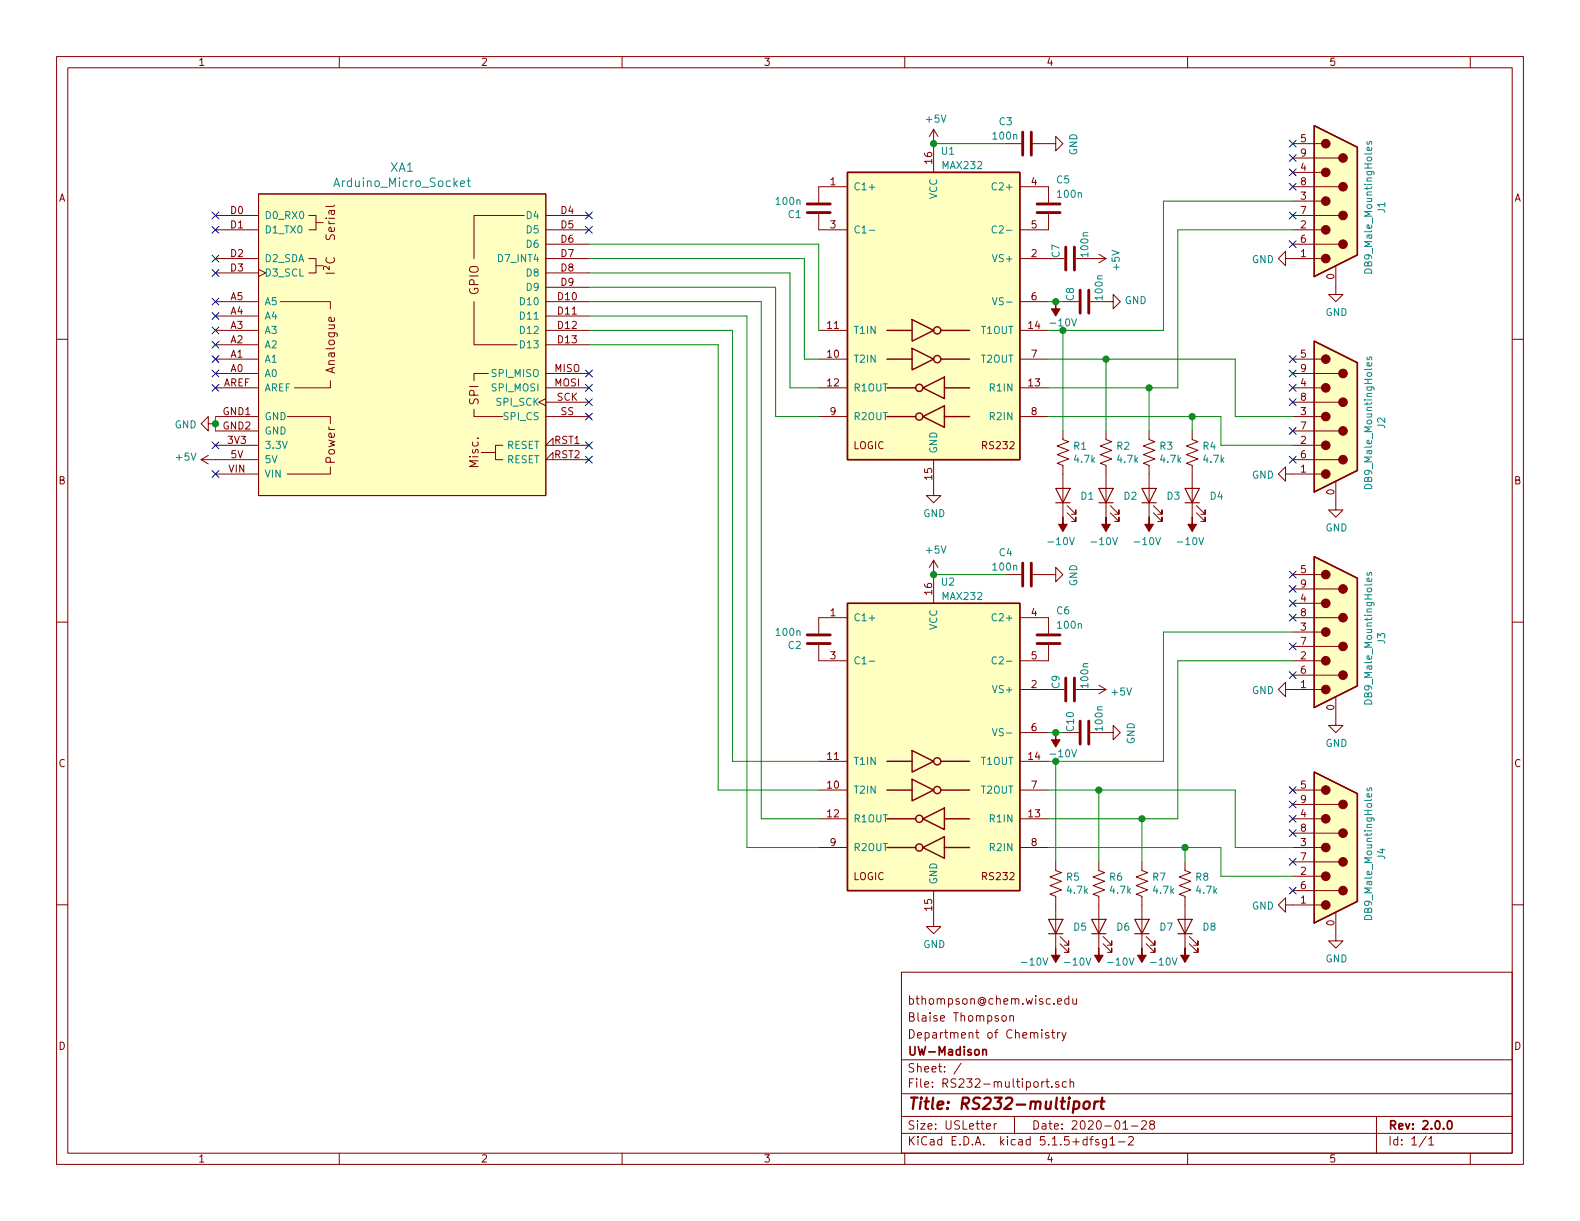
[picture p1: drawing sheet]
<svg xmlns="http://www.w3.org/2000/svg" width="279mm" height="216mm" viewBox="0 0 279 216" stroke-linecap="round" stroke-linejoin="round" font-family="sans-serif">
<g fill="none" stroke="#840000" stroke-width=".18">
<path d="M10 10h259.4v195.9h-259.4zM12 12h255.4v191.9h-255.4zM60 10v2M110 10v2M160 10v2M210 10v2M260 10v2M38.1 38.1h7.6M45.7 34.3h50.8v53.3h-50.8zM54.6 38.1h1.3v2.5h-1.3M55.9 39.4h1.2M92.7 38.1h-8.9v7.6"/>
<path d="M96.5 38.1h7.6M144.8 37.8v2.8h5.1M149.9 33h-5.1v2.8M165.1 22.9v7.6M165.1 22.9l-.8 1.2M165.1 22.9l.8 1.2M177.8 25.4h2.8M180.3 33h5.1v2.8M182.6 25.4h4.1v1.3l1.3-1.3-1.3-1.3v1.3M185.4 37.8v2.8h-5.1M228.6 38.1h8.1M228.6 35.6h5.1"/>
<path d="M228.6 33h8.1M228.6 30.5h5.1M228.6 27.9h8.1M228.6 25.4h5.1M10 60h2M38.1 40.6h7.6M38.1 45.7h7.6M38.1 58.4h7.6M38.1 48.3h7.6M38.1 55.9h7.6M38.1 53.3h7.6M45.7 47.6l1.3 .7-1.3 .6"/>
<path d="M49.5 53.3h8.9v1.3M54.6 45.7h1.3v2.6h-1.3M55.9 47h1.2M59.1 56.2l.1 .4-.3 .2-.7-.1v-.5l.3-.1 .1 .7M83.8 53.3v7.7h7.6M96.5 40.6h7.6M96.5 45.7h7.6M96.5 58.4h7.6M96.5 48.3h7.6M96.5 55.9h7.6M96.5 53.3h7.6M96.5 43.2h7.6"/>
<path d="M96.5 50.8h7.6M144.8 58.4h5.1M180.3 45.7h7.9M180.3 58.4h5.1M180.3 53.3h5.1M188 53.3h2.8M190.2 45.7h5.4M192.8 53.3h4v-1.2l1.3 1.2-1.3 1.3v-1.3M194.3 45l1.3 .7M195.6 45.7l-1.3 .8M227.3 45.7v-1.2l-1.2 1.2 1.2 1.3v-1.3h6.4M228.6 40.6h5.1"/>
<path d="M228.6 43.2h8.1M236.2 47v5.1h1.3l-1.3 1.2-1.3-1.2h1.3M267.4 60h2M36.8 74.9v-1.2l-1.2 1.2 1.2 1.3v-1.3h1.3M38.1 66h7.6M38.1 63.5h7.6M38.1 61h7.6M38.1 73.7h7.6M38.1 78.7h7.6M38.1 76.2h7.6M38.1 68.6h7.6M50.8 73.7h7.6v1.2"/>
<path d="M58.4 67.3v1.3h-6.3M83.8 72.4v1.3h5.1M86.4 66h-2.6v1.3M88.9 78.7h-1.3v2.6h1.3M96.5 70.5l-1.3 .6 1.3 .7M96.5 66h7.6M96.5 61h7.6M96.5 73.7h7.6M96.5 71.1h7.6M96.5 68.6h7.6M97.8 78.7v-1.2l-1.3 1.2h7.6M144.8 63.5h5.1"/>
<path d="M144.8 73.7h5.1M144.8 68.6h5.1M180.3 63.5h5.1M180.3 73.7h5.1M180.3 68.6h5.1M188 76.2v1.5l1 .4-2.1 .8 2.1 .7-2.1 .8 2.1 .8-2.1 .7 1.1 .4v9.1M195.6 76.2v1.5l1 .4-2 .8 2 .7-2 .8 2 .8-2 .7 1 .4v9.1M203.2 76.2v1.5l1 .4-2 .8 2 .7-2 .8 2 .8-2 .7 1 .4v9.1M210.8 76.2v1.5l1 .4-2 .8 2 .7-2 .8 2 .8-2 .7 1 .4v9.1M228.6 66h8.1M228.6 63.5h5.1M228.6 73.7h5.1"/>
<path d="M228.6 78.7h5.1M228.6 71.1h8.1M228.6 76.2h8.1M228.6 68.6h5.1M35.6 81.3h10.1M35.6 81.3l1.2 .7M36.8 80.5l-1.2 .8M38.1 83.8h7.6M58.4 82.6v1.2h-7.6M85.1 80h2.5M97.8 81.3v-1.3l-1.3 1.3h7.6M165.1 81.3v6.3h1.3l-1.3 1.3-1.3-1.3h1.3"/>
<path d="M165.1 99.1v7.6M165.1 99.1l-.8 1.2M165.1 99.1l.8 1.2M188.7 90.7l1.5 1.5v-.8v.8h-.7M188.7 89.4l1.5 1.5v-.7v.7h-.7M196.3 90.7l1.6 1.5v-.8v.8h-.8M196.3 89.4l1.6 1.5v-.7v.7h-.8M204 90.7l1.5 1.5v-.8v.8h-.8M204 89.4l1.5 1.5v-.7v.7h-.8M211.6 90.7l1.5 1.5v-.8v.8h-.8M211.6 89.4l1.5 1.5v-.7v.7h-.8M227.3 83.8v-1.2l-1.2 1.2 1.2 1.3v-1.3h6.4"/>
<path d="M228.6 81.3h8.1M236.2 85.1v5.1h1.3l-1.3 1.2-1.3-1.2h1.3M10 110h2M144.8 114v2.8h5.1M149.9 109.2h-5.1v2.8M177.8 101.6h2.8M180.3 109.2h5.1v2.8M182.6 101.6h4.1v1.3l1.3-1.3-1.3-1.3v1.3M185.4 114v2.8h-5.1M228.6 101.6h5.1M228.6 109.2h8.1M228.6 116.8h5.1"/>
<path d="M228.6 119.4h8.1M228.6 114.3h8.1M228.6 111.8h5.1M228.6 106.7h5.1M228.6 104.1h8.1M267.4 110h2M144.8 139.7h5.1M144.8 134.6h5.1M180.3 121.9h7.9M180.3 129.5h5.1M180.3 139.7h5.1M180.3 134.6h5.1"/>
<path d="M188 129.5h2.8M190.2 121.9h5.4M192.8 129.5h4v1.3l1.3-1.3-1.3-1.2v1.2M194.3 121.2l1.3 .7M195.6 121.9l-1.3 .8M227.3 121.9v-1.2l-1.2 1.2 1.2 1.3v-1.3h6.4M228.6 139.7h5.1M236.2 123.2v5.1h1.3l-1.3 1.2-1.3-1.2h1.3M10 160h2M144.8 144.8h5.1M144.8 149.9h5.1M165.1 157.5v6.3h1.3l-1.3 1.3-1.3-1.3h1.3"/>
<path d="M180.3 144.8h5.1M180.3 149.9h5.1M186.7 152.4v1.5l1 .4-2 .8 2 .7-2 .8 2 .8-2 .7 1 .4v9.1M194.3 152.4v1.5l1 .4-2 .8 2 .7-2 .8 2 .8-2 .7 1 .4v9.1M201.9 152.4v1.5l1 .4-2 .8 2 .7-2 .8 2 .8-2 .7 1 .4v9.1M209.5 152.4v1.5l1.1 .4-2.1 .8 2.1 .7-2.1 .8 2.1 .8-2.1 .7 1 .4v9.1M228.6 144.8h5.1M228.6 149.9h5.1M228.6 157.5h8.1M228.6 154.9h5.1M228.6 152.4h8.1M228.6 147.3h8.1"/>
<path d="M228.6 142.2h8.1M267.4 160h2M159.4 171.9h108v32h-108zM177.2 179.7l.2-.1 .5 .1v.7l-.2 .2-.5-.2zM178.6 179.7l.2-.1 .4 .1v.9M178.6 179.6v1M187 177.1l.7-.2v-.2l-.5-.1-.2 .2 .1 .7h.6M187.5 166.9l1.5 1.5v-.8v.8h-.8M187.5 165.6l1.5 1.5v-.7v.7h-.8M189 176.7l-.4-.1-.3 .3 .1 .5 .2 .2 .4-.1M189 176.1v1.5M189.7 176.6v.8a.39 .39 0 0 0 .7 0"/>
<path d="M190.4 176.6v1M195.1 166.9l1.5 1.5v-.8v.8h-.8M195.1 165.6l1.5 1.5v-.7v.7h-.8M202.7 166.9l1.5 1.5v-.8v.8h-.7M202.7 165.6l1.5 1.5v-.7v.7h-.7M210.3 166.9l1.5 1.5v-.8v.8h-.7M210.3 165.6l1.5 1.5v-.7v.7h-.7M227.3 160v-1.2l-1.2 1.2 1.2 1.3v-1.3h6.4M236.2 161.3v5.1h1.3l-1.3 1.2-1.3-1.2h1.3M159.4 197.4h108M159.4 193.4h108M159.4 187.4h108"/>
<path d="M170 188l-1.3 1.9M174.4 199.2l.8-.2-.1-.2-.4-.1-.3 .2 .1 .7h.6M175.8 198.7v1M176.2 198.7l-.3 .1-.1 .2M179.4 197.4v3M184.7 191.3l-.5 .2M184.9 191.3h.6M185.2 190.8v1.2l.3 .3M185.4 182.7a.37 .37 0 0 0-.5 .1v.2l.5 .1 .1 .2-.2 .3-.4-.1M186 182.6h.5M186 192.1v.2M186.2 182.1v1.3l.3 .2"/>
<path d="M187 182.6v1M187.2 191.3h-.3l-.2 .2v.2l.5 .1v.4h-.5M187.5 182.6l-.4 .1-.1 .2M187.8 182.6l.4 1M188.5 182.6l-.5 1.3-.2 .2M188.6 191.3h-.4l-.3 .2v.6l.3 .2 .4-.1M189.2 191.4l.2-.1h.4l.1 1M189.2 190.8v1.5M198.6 199.7h.8M200.1 199.1h1.1M201.9 198.3l.2-.1h.3l.3 .1v.3v.2l-.9 .9h.9M203.6 198.8l-.3-.3 .1-.2 .2-.1h.4l.2 .3-.1 .2-.6 .2a.48 .48 0 0 0-.1 .6l.2 .2 .5-.2a.48 .48 0 0 0-.1-.6l-.1-.1"/>
<path d="M243.4 197.4v6.5M60 203.9v2M110 203.9v2M159.4 200.4h108M160 203.9v2M192.7 201.5h.6M193.3 201l-.4 .2v1.3M194.3 201.5h-.4l-.2 .2 .1 .2 .5 .1v.4h-.6M195.7 201.5v1.2l-.3 .3-.4-.1M195.7 201.5h-.5l-.3 .3 .1 .5 .2 .2 .5-.1M196.3 201.4l.4-.4v1.5M196.3 202.5h.9"/>
<path d="M197.8 201.9h1.1M199.6 201.1l.2-.1h.4l.2 .4-.9 1.1h.9M210 203.9v2M252.2 200.9l-1.2 1.9M252.7 201.4l.4-.4v1.5M252.7 202.5h.8M260 203.9v2"/>
</g>
<path d="M173.8 185.7l.2-.1h.4v1M173.8 185.6v1M256.1 198.3l.3-.1a.94 .94 0 0 1 0 1.5l-.4-.3-.1-.6z" fill="none" stroke="#840000" stroke-width=".3"/>
<path d="M190 194.8h.7l.2 .3-.1 .6a.66 .66 0 0 1-1 .3M191.8 194.9a.54 .54 0 0 1 .5-.1 .54 .54 0 0 1 .4 .3l-.1 .6a.56 .56 0 0 1-.5 .4 .56 .56 0 0 1-.5-.4zM193.6 194.8l-.2 1.3M194.2 194.8a.55 .55 0 0 0-.7 .3M194.6 194.8h.7M194.9 194.1l-.2 1.7 .1 .2 .3 .1" fill="none" stroke="#840000" stroke-width=".41"/>
<g fill="none" stroke="#840000" stroke-width=".2">
<path d="M186.7 86.4h2.5l-1.2 2.5zM186.7 88.9h2.5M194.3 86.4h2.5l-1.2 2.5zM194.3 88.9h2.5M201.9 86.4h2.6l-1.3 2.5zM201.9 88.9h2.6M209.5 86.4h2.6l-1.3 2.5zM209.5 88.9h2.6M185.4 162.6h2.6l-1.3 2.5zM185.4 165.1h2.6M193 162.6h2.6l-1.3 2.5zM193 165.1h2.6"/>
<path d="M200.7 162.6h2.5l-1.3 2.5zM200.7 165.1h2.5M208.3 162.6h2.5l-1.3 2.5zM208.3 165.1h2.5"/>
</g>
<g fill="none" stroke="#840000" stroke-width=".51">
<path d="M142.7 37.6h4.1M142.7 36.1h4.1M180.8 23.4v4M182.4 23.4v4M183.4 37.6h4.1M183.4 36.1h4.1M188.5 43.7v4.1M190 43.7v4.1M191 51.3v4.1M192.5 51.3v4.1M180.8 99.6v4M182.4 99.6v4"/>
<path d="M142.7 112.3h4.1M142.7 113.8h4.1M183.4 112.3h4.1M183.4 113.8h4.1M188.5 119.9v4.1M190 119.9v4.1M191 127.5v4.1M192.5 127.5v4.1"/>
</g>
<g fill="#840000" stroke="#840000" stroke-width=".18">
<path d="M186.7 167.6v1.3h.8l-.8 1.3-.8-1.3h.8z"/>
<path d="M194.3 167.6v1.3h.8l-.8 1.3-.8-1.3h.8z"/>
<path d="M201.9 167.6v1.3h.8l-.8 1.3-.7-1.3h.7z"/>
<path d="M186.7 53.3v1.3h.8l-.8 1.3-.8-1.3h.8z"/>
<path d="M186.7 129.5v1.3h.8l-.8 1.3-.8-1.3h.8z"/>
<path d="M188 91.4v1.3h.7l-.7 1.3-.8-1.3h.8z"/>
<path d="M195.6 91.4v1.3h.7l-.7 1.3-.8-1.3h.8z"/>
<path d="M203.2 91.4v1.3h.8l-.8 1.3-.8-1.3h.8z"/>
<path d="M210.8 91.4v1.3h.8l-.8 1.3-.7-1.3h.7z"/>
<path d="M209.5 167.6v1.3h.8l-.8 1.3-.7-1.3h.7z"/>
<circle cx="234.4" cy="45.7" r=".76"/>
<circle cx="234.4" cy="40.6" r=".76"/>
<circle cx="234.4" cy="35.6" r=".76"/>
<circle cx="234.4" cy="30.5" r=".76"/>
<circle cx="234.4" cy="25.4" r=".76"/>
<circle cx="237.5" cy="43.2" r=".76"/>
<circle cx="237.5" cy="38.1" r=".76"/>
<circle cx="237.5" cy="33" r=".76"/>
<circle cx="237.5" cy="27.9" r=".76"/>
<circle cx="234.4" cy="160" r=".76"/>
<circle cx="234.4" cy="154.9" r=".76"/>
<circle cx="234.4" cy="149.9" r=".76"/>
<circle cx="234.4" cy="144.8" r=".76"/>
<circle cx="234.4" cy="139.7" r=".76"/>
<circle cx="237.5" cy="157.5" r=".76"/>
<circle cx="237.5" cy="152.4" r=".76"/>
<circle cx="237.5" cy="147.3" r=".76"/>
<circle cx="237.5" cy="142.2" r=".76"/>
<circle cx="234.4" cy="121.9" r=".76"/>
<circle cx="234.4" cy="116.8" r=".76"/>
<circle cx="234.4" cy="111.8" r=".76"/>
<circle cx="234.4" cy="106.7" r=".76"/>
<circle cx="234.4" cy="101.6" r=".76"/>
<circle cx="237.5" cy="119.4" r=".76"/>
<circle cx="237.5" cy="114.3" r=".76"/>
<circle cx="237.5" cy="109.2" r=".76"/>
<circle cx="237.5" cy="104.1" r=".76"/>
<circle cx="234.4" cy="83.8" r=".76"/>
<circle cx="234.4" cy="78.7" r=".76"/>
<circle cx="234.4" cy="73.7" r=".76"/>
<circle cx="234.4" cy="68.6" r=".76"/>
<circle cx="234.4" cy="63.5" r=".76"/>
<circle cx="237.5" cy="81.3" r=".76"/>
<circle cx="237.5" cy="76.2" r=".76"/>
<circle cx="237.5" cy="71.1" r=".76"/>
<circle cx="237.5" cy="66" r=".76"/>
</g>
<g fill="#ffffc2" stroke="#ffffc2" stroke-width=".18">
<path d="M45.7 34.3h50.8v53.3h-50.8z"/>
<path d="M232.4 22.2l7.6 3.8v19.1l-7.6 3.8z"/>
<path d="M149.9 106.7h30.4v50.8h-30.4z"/>
<path d="M149.9 30.5h30.4v50.8h-30.4z"/>
<path d="M232.4 136.5l7.6 3.8v19.1l-7.6 3.8z"/>
<path d="M232.4 98.4l7.6 3.8v19.1l-7.6 3.8z"/>
<path d="M232.4 60.3l7.6 3.8v19.1l-7.6 3.8z"/>
</g>
<g fill="none" stroke="#008484" stroke-width=".18">
<path d="M81.5 32.5l.7-.2-.1-.2-.4-.1-.2 .2v.7h.6M82.6 32h.6M82.8 31.5v1.3l.4 .2M176.2 32.4a.5 .5 0 0 0-.6 0 .5 .5 0 0 0-.2 .6 .45 .45 0 0 0 .3 .5 .45 .45 0 0 0 .5 0M241.8 25l-.1 .3 .2 .2h.2l.1-.5h.3v.5M242.5 26.1l.1 .3-.2 .2h-.6v-.5l.2-.1 .1 .6M153.7 40.7h1M175.5 52.6l.4 1.3 .4-1.3M176.2 40.1a.5 .5 0 0 0-.6 0 .5 .5 0 0 0-.2 .6 .45 .45 0 0 0 .3 .4 .45 .45 0 0 0 .5 0M241.5 47.7a.66 .66 0 0 1 .7-.1 .66 .66 0 0 1 .4 .7h-1.3zM241.8 63.1l-.1 .3 .2 .2h.2l.1-.5h.3v.5M242.5 64.2l.1 .3-.2 .2h-.6v-.5l.2-.1 .1 .6"/>
<path d="M241.5 85.8a.66 .66 0 0 1 .7-.1 .66 .66 0 0 1 .4 .7h-1.3zM153.7 116.9h1M176.2 108.6a.5 .5 0 0 0-.6 0 .5 .5 0 0 0-.2 .6 .45 .45 0 0 0 .3 .5 .45 .45 0 0 0 .5 0M176.2 116.3a.5 .5 0 0 0-.6 0 .5 .5 0 0 0-.2 .6 .45 .45 0 0 0 .3 .4 .45 .45 0 0 0 .5 0M241.8 101.2l-.1 .3 .2 .2h.2l.1-.5h.3v.5M242.5 102.3l.1 .3-.2 .2h-.6v-.5l.2-.1 .1 .6M175.5 128.8l.4 1.3 .4-1.3M241.5 123.9a.66 .66 0 0 1 .7-.1 .66 .66 0 0 1 .4 .7h-1.3zM241.8 139.3l-.1 .3 .2 .2h.2l.1-.5h.3v.5M242.5 140.4l.1 .3-.2 .2h-.6v-.5l.2-.1 .1 .6M241.5 162a.66 .66 0 0 1 .7-.1 .66 .66 0 0 1 .4 .7h-1.3z"/>
</g>
<g fill="none" stroke="#840000" stroke-width=".25">
<path d="M149.9 30.5h30.4v50.8h-30.4zM232.4 22.2l7.6 3.8v19.1l-7.6 3.8zM156.8 58.4h4.5M161.3 56.5l3.8 1.9-3.8 1.9zM166.4 58.4h5M156.8 63.5h4.5M156.8 73.7h5.1M156.8 68.6h5.1M161.3 61.6l3.8 1.9-3.8 1.9zM163.2 73.7l3.8-1.9v3.8zM163.2 68.6l3.8-1.9v3.8zM166.4 63.5h5"/>
<path d="M167 73.7h4.4M167 68.6h4.4M232.4 60.3l7.6 3.8v19.1l-7.6 3.8zM232.4 98.4l7.6 3.8v19.1l-7.6 3.8zM149.9 106.7h30.4v50.8h-30.4zM156.8 139.7h4.5M156.8 134.6h4.5M161.3 137.8l3.8 1.9-3.8 1.9zM161.3 132.7l3.8 1.9-3.8 1.9zM166.4 139.7h5M166.4 134.6h5M232.4 136.5l7.6 3.8v19.1l-7.6 3.8z"/>
<path d="M156.8 149.9h5.1M156.8 144.8h5.1M163.2 149.9l3.8-1.9v3.8zM163.2 144.8l3.8-1.9v3.8zM167 149.9h4.4M167 144.8h4.4"/>
<circle cx="165.7" cy="58.4" r=".63"/>
<circle cx="162.6" cy="73.7" r=".63"/>
<circle cx="162.6" cy="68.6" r=".63"/>
<circle cx="165.7" cy="63.5" r=".63"/>
<circle cx="165.7" cy="139.7" r=".63"/>
<circle cx="165.7" cy="134.6" r=".63"/>
<circle cx="162.6" cy="149.9" r=".63"/>
<circle cx="162.6" cy="144.8" r=".63"/>
</g>
<g fill="none" stroke="#008400" stroke-width=".18">
<path d="M165.1 25.4h12.7M228.6 35.6h-22.9v22.8h-20.3M104.1 53.3h30.5v91.5h10.2M104.1 58.4h25.4v76.2h15.3M104.1 48.3h35.6v20.3h5.1M104.1 55.9h28v94h12.7M104.1 45.7h38.1v17.8h2.6M104.1 50.8h33.1v22.9h7.6M104.1 43.2h40.7v15.2M185.4 53.3h2.6M188 58.4v17.8M228.6 40.6h-20.3v28h-22.9"/>
<path d="M38.1 73.7v2.5M104.1 61h22.9v78.7h17.8M185.4 73.7h30.5v5h12.7M185.4 63.5h33v10.2h10.2M195.6 63.5v12.7M203.2 68.6v7.6M210.8 73.7v2.5M165.1 101.6h12.7M228.6 111.8h-22.9v22.8h-20.3M228.6 116.8h-20.3v28h-22.9M185.4 129.5h2.6M185.4 139.7h33v10.2h10.2"/>
<path d="M186.7 134.6v17.8M194.3 139.7v12.7M185.4 149.9h30.5v5h12.7M201.9 144.8v7.6M209.5 149.9v2.5"/>
</g>
<g fill="#008400" stroke="#008400" stroke-width=".25">
<circle cx="201.9" cy="144.8" r=".51"/>
<circle cx="188" cy="58.4" r=".51"/>
<circle cx="209.6" cy="149.9" r=".51"/>
<circle cx="165.1" cy="25.4" r=".51"/>
<circle cx="210.8" cy="73.7" r=".51"/>
<circle cx="203.2" cy="68.6" r=".51"/>
<circle cx="195.6" cy="63.5" r=".51"/>
<circle cx="38.1" cy="74.9" r=".51"/>
<circle cx="186.7" cy="53.3" r=".51"/>
<circle cx="186.7" cy="134.6" r=".51"/>
<circle cx="194.3" cy="139.7" r=".51"/>
<circle cx="186.7" cy="129.5" r=".51"/>
<circle cx="165.1" cy="101.6" r=".51"/>
</g>
<g fill="none" stroke="#000084" stroke-width=".18">
<path d="M37.5 37.5l1.2 1.2M38.7 37.5l-1.2 1.2M103.5 37.5l1.2 1.2M104.7 37.5l-1.2 1.2M228 29.9l1.2 1.2M228 24.8l1.2 1.2M228 37.5l1.2 1.2M228 27.3l1.2 1.2M228 32.4l1.2 1.2M229.2 29.9l-1.2 1.2M229.2 24.8l-1.2 1.2M229.2 37.5l-1.2 1.2"/>
<path d="M229.2 27.3l-1.2 1.2M229.2 32.4l-1.2 1.2M37.5 40l1.2 1.2M37.5 47.7l1.2 1.2M37.5 45.1l1.2 1.2M37.5 57.8l1.2 1.2M37.5 55.3l1.2 1.2M37.5 52.7l1.2 1.2M38.7 40l-1.2 1.2M38.7 47.7l-1.2 1.2M38.7 45.1l-1.2 1.2M38.7 57.8l-1.2 1.2"/>
<path d="M38.7 55.3l-1.2 1.2M38.7 52.7l-1.2 1.2M103.5 40l1.2 1.2M104.7 40l-1.2 1.2M228 42.6l1.2 1.2M229.2 42.6l-1.2 1.2M37.5 78.1l1.2 1.2M37.5 68l1.2 1.2M37.5 65.4l1.2 1.2M37.5 62.9l1.2 1.2M37.5 60.4l1.2 1.2M38.7 78.1l-1.2 1.2"/>
<path d="M38.7 68l-1.2 1.2M38.7 65.4l-1.2 1.2M38.7 62.9l-1.2 1.2M38.7 60.4l-1.2 1.2M103.5 65.4l1.2 1.2M103.5 68l1.2 1.2M103.5 70.5l1.2 1.2M103.5 73.1l1.2 1.2M103.5 78.1l1.2 1.2M104.7 65.4l-1.2 1.2M104.7 68l-1.2 1.2M104.7 70.5l-1.2 1.2"/>
<path d="M104.7 73.1l-1.2 1.2M104.7 78.1l-1.2 1.2M228 62.9l1.2 1.2M228 65.4l1.2 1.2M228 70.5l1.2 1.2M228 75.6l1.2 1.2M228 68l1.2 1.2M229.2 62.9l-1.2 1.2M229.2 65.4l-1.2 1.2M229.2 70.5l-1.2 1.2M229.2 75.6l-1.2 1.2M229.2 68l-1.2 1.2"/>
<path d="M37.5 83.2l1.2 1.2M38.7 83.2l-1.2 1.2M103.5 80.7l1.2 1.2M104.7 80.7l-1.2 1.2M228 80.7l1.2 1.2M229.2 80.7l-1.2 1.2M228 118.8l1.2 1.2M228 101l1.2 1.2M228 103.5l1.2 1.2M228 108.6l1.2 1.2M228 113.7l1.2 1.2M228 106.1l1.2 1.2"/>
<path d="M229.2 118.8l-1.2 1.2M229.2 101l-1.2 1.2M229.2 103.5l-1.2 1.2M229.2 108.6l-1.2 1.2M229.2 113.7l-1.2 1.2M229.2 106.1l-1.2 1.2M228 139.1l1.2 1.2M229.2 139.1l-1.2 1.2M228 156.9l1.2 1.2M228 151.8l1.2 1.2M228 146.7l1.2 1.2M228 141.6l1.2 1.2"/>
<path d="M228 144.2l1.2 1.2M229.2 156.9l-1.2 1.2M229.2 151.8l-1.2 1.2M229.2 146.7l-1.2 1.2M229.2 141.6l-1.2 1.2M229.2 144.2l-1.2 1.2"/>
</g>
<text font-size="2.8" fill="#840000" x="160.4" y="196.2">Title: RS232-multiport</text>
<g font-size="2.1" fill="#008484">
<text x="59.6" y="33.1">Arduino_Micro_Socket</text>
<text x="69.1" y="30.4">XA1</text>
</g>
<g font-size="2.1" fill="#840000">
<text x="59.2" y="42.3" transform="rotate(-90 59.2 42.3)">Serial</text>
<text x="59.2" y="48.4" transform="rotate(-90 59.2 48.4)">I²C</text>
<text x="84.6" y="52.2" transform="rotate(-90 84.6 52.2)">GPIO</text>
<text x="59.2" y="65.8" transform="rotate(-90 59.2 65.8)">Analogue</text>
<text x="84.6" y="71.6" transform="rotate(-90 84.6 71.6)">SPI</text>
<text x="59.2" y="81.9" transform="rotate(-90 59.2 81.9)">Power</text>
<text x="84.6" y="82.7" transform="rotate(-90 84.6 82.7)">Misc.</text>
<text x="160.4" y="177.6">bthompson@chem.wisc.edu</text>
<text x="160.4" y="183.6">Department of Chemistry</text>
<text x="160.4" y="180.6">Blaise Thompson</text>
<text x="160.4" y="189.6">Sheet: /</text>
<text x="160.4" y="186.6">UW-Madison</text>
<text x="160.4" y="192.3">File: RS232-multiport.sch</text>
<text x="160.4" y="202.5">KiCad E.D.A. kicad 5.1.5+dfsg1-2</text>
<text x="160.4" y="199.7">Size: USLetter</text>
<text x="182.4" y="199.7">Date: 2020-01-28</text>
<text x="245.4" y="199.7">Rev: 2.0.0</text>
<text x="245.4" y="202.5">Id: 1/1</text>
</g>
<g font-size="1.8" fill="#840000">
<text x="35" y="11.6">1</text>
<text x="85" y="11.6">2</text>
<text x="135" y="11.6">3</text>
<text x="185" y="11.6">4</text>
<text x="235" y="11.6">5</text>
<text x="164.8" y="28.9" transform="rotate(-90 164.8 28.9)">16</text>
<text x="230" y="25.1">5</text>
<text x="230" y="27.7">9</text>
<text x="10.4" y="35.6">A</text>
<text x="146.8" y="32.8">1</text>
<text x="182.4" y="32.8">4</text>
<text x="230" y="35.3">3</text>
<text x="230" y="30.2">4</text>
<text x="230" y="32.8">8</text>
<text x="267.8" y="35.6">A</text>
<text x="40.8" y="37.8">D0</text>
<text x="40.8" y="40.4">D1</text>
<text x="99.2" y="37.8">D4</text>
<text x="99.2" y="40.4">D5</text>
<text x="146.8" y="40.4">3</text>
<text x="182.4" y="40.4">5</text>
<text x="230" y="40.4">2</text>
<text x="230" y="37.8">7</text>
<text x="40.8" y="45.5">D2</text>
<text x="99.2" y="42.9">D6</text>
<text x="99.2" y="45.5">D7</text>
<text x="182.4" y="45.5">2</text>
<text x="230" y="45.5">1</text>
<text x="230" y="42.9">6</text>
<text x="40.8" y="48">D3</text>
<text x="40.8" y="53.1">A5</text>
<text x="98.7" y="53.1">D10</text>
<text x="99.2" y="48">D8</text>
<text x="99.2" y="50.5">D9</text>
<text x="182.4" y="53.1">6</text>
<text x="236" y="49.4" transform="rotate(-90 236 49.4)">0</text>
<text x="40.8" y="58.2">A3</text>
<text x="40.8" y="55.6">A4</text>
<text x="98.7" y="55.6">D11</text>
<text x="98.7" y="58.2">D12</text>
<text x="146.4" y="58.2">11</text>
<text x="181.9" y="58.2">14</text>
<text x="40.8" y="65.8">A0</text>
<text x="40.8" y="63.2">A1</text>
<text x="40.8" y="60.7">A2</text>
<text x="98.1" y="65.8">MISO</text>
<text x="98.7" y="60.7">D13</text>
<text x="146.4" y="63.2">10</text>
<text x="182.4" y="63.2">7</text>
<text x="230" y="63.2">5</text>
<text x="230" y="65.8">9</text>
<text x="39.5" y="68.3">AREF</text>
<text x="98.1" y="68.3">MOSI</text>
<text x="98.5" y="70.9">SCK</text>
<text x="146.4" y="68.3">12</text>
<text x="181.9" y="68.3">13</text>
<text x="230" y="68.3">4</text>
<text x="230" y="70.9">8</text>
<text x="39.5" y="73.4">GND1</text>
<text x="39.5" y="75.9">GND2</text>
<text x="99.2" y="73.4">SS</text>
<text x="146.8" y="73.4">9</text>
<text x="182.4" y="73.4">8</text>
<text x="230" y="73.4">3</text>
<text x="230" y="75.9">7</text>
<text x="40.3" y="78.5">3V3</text>
<text x="40.4" y="83.6">VIN</text>
<text x="40.8" y="81">5V</text>
<text x="98.1" y="78.5">RST1</text>
<text x="98.1" y="81">RST2</text>
<text x="150.9" y="79.4">LOGIC</text>
<text x="173.8" y="79.4">RS232</text>
<text x="230" y="83.6">1</text>
<text x="230" y="78.5">2</text>
<text x="230" y="81">6</text>
<text x="10.4" y="85.6">B</text>
<text x="164.8" y="84.8" transform="rotate(-90 164.8 84.8)">15</text>
<text x="236" y="87.5" transform="rotate(-90 236 87.5)">0</text>
<text x="267.8" y="85.6">B</text>
<text x="230" y="101.3">5</text>
<text x="164.8" y="105.1" transform="rotate(-90 164.8 105.1)">16</text>
<text x="230" y="106.4">4</text>
<text x="230" y="103.9">9</text>
<text x="146.8" y="109">1</text>
<text x="182.4" y="109">4</text>
<text x="230" y="111.5">3</text>
<text x="230" y="109">8</text>
<text x="146.8" y="116.6">3</text>
<text x="182.4" y="116.6">5</text>
<text x="230" y="116.6">2</text>
<text x="230" y="119.1">6</text>
<text x="230" y="114">7</text>
<text x="182.4" y="121.7">2</text>
<text x="230" y="121.7">1</text>
<text x="236" y="125.6" transform="rotate(-90 236 125.6)">0</text>
<text x="182.4" y="129.3">6</text>
<text x="10.4" y="135.6">C</text>
<text x="146.4" y="134.4">11</text>
<text x="181.9" y="134.4">14</text>
<text x="267.8" y="135.6">C</text>
<text x="146.4" y="139.4">10</text>
<text x="182.4" y="139.4">7</text>
<text x="230" y="139.4">5</text>
<text x="230" y="142">9</text>
<text x="146.4" y="144.5">12</text>
<text x="146.8" y="149.6">9</text>
<text x="181.9" y="144.5">13</text>
<text x="182.4" y="149.6">8</text>
<text x="230" y="149.6">3</text>
<text x="230" y="144.5">4</text>
<text x="230" y="147.1">8</text>
<text x="150.9" y="155.6">LOGIC</text>
<text x="173.8" y="155.6">RS232</text>
<text x="230" y="154.7">2</text>
<text x="230" y="152.1">7</text>
<text x="164.8" y="161" transform="rotate(-90 164.8 161)">15</text>
<text x="230" y="159.8">1</text>
<text x="230" y="157.2">6</text>
<text x="236" y="163.7" transform="rotate(-90 236 163.7)">0</text>
<text x="10.4" y="185.6">D</text>
<text x="267.8" y="185.6">D</text>
<text x="35" y="205.5">1</text>
<text x="85" y="205.5">2</text>
<text x="135" y="205.5">3</text>
<text x="185" y="205.5">4</text>
<text x="235" y="205.5">5</text>
</g>
<g font-size="1.8" fill="#008484">
<text x="163.9" y="21.7">+5V</text>
<text x="176.7" y="22.1">C3</text>
<text x="166.5" y="27.4">U1</text>
<text x="166.8" y="29.9">MAX232</text>
<text x="175.7" y="24.7">100n</text>
<text x="190.5" y="27.5" transform="rotate(-90 190.5 27.5)">GND</text>
<text x="150.9" y="33.7">C1+</text>
<text x="165.7" y="35.2" transform="rotate(-90 165.7 35.2)">VCC</text>
<text x="176" y="33.7">C2+</text>
<text x="186.9" y="32.4">C5</text>
<text x="187.1" y="35">100n</text>
<text x="46.7" y="38.7">D0_RX0</text>
<text x="46.7" y="41.3">D1_TX0</text>
<text x="93.2" y="38.7">D4</text>
<text x="93.2" y="41.3">D5</text>
<text x="137.4" y="36.2">100n</text>
<text x="139.4" y="38.6">C1</text>
<text x="150.9" y="41.3">C1-</text>
<text x="176.5" y="41.3">C2-</text>
<text x="245" y="37.6" transform="rotate(-90 245 37.6)">J1</text>
<text x="46.7" y="46.4">D2_SDA</text>
<text x="88.4" y="46.4">D7_INT4</text>
<text x="93.2" y="43.8">D6</text>
<text x="175.9" y="46.4">VS+</text>
<text x="187.4" y="45.5" transform="rotate(-90 187.4 45.5)">C7</text>
<text x="192.5" y="45.3" transform="rotate(-90 192.5 45.3)">100n</text>
<text x="198" y="47.7" transform="rotate(-90 198 47.7)">+5V</text>
<text x="221.4" y="46.5">GND</text>
<text x="242.6" y="47.8" transform="rotate(-90 242.6 47.8)">DB9_Male_MountingHoles</text>
<text x="46.7" y="48.9">D3_SCL</text>
<text x="46.7" y="54">A5</text>
<text x="92.3" y="54">D10</text>
<text x="93.2" y="48.9">D8</text>
<text x="93.2" y="51.4">D9</text>
<text x="176.4" y="54">VS-</text>
<text x="189.9" y="53.1" transform="rotate(-90 189.9 53.1)">C8</text>
<text x="195" y="52.9" transform="rotate(-90 195 52.9)">100n</text>
<text x="198.9" y="53.8">GND</text>
<text x="46.7" y="59.1">A3</text>
<text x="46.7" y="56.5">A4</text>
<text x="92.3" y="56.5">D11</text>
<text x="92.3" y="59.1">D12</text>
<text x="150.9" y="59.1">T1IN</text>
<text x="173.5" y="59.1">T1OUT</text>
<text x="186.1" y="57.7">-10V</text>
<text x="234.4" y="55.9">GND</text>
<text x="46.7" y="64.1">A1</text>
<text x="46.7" y="61.6">A2</text>
<text x="92.3" y="61.6">D13</text>
<text x="150.9" y="64.1">T2IN</text>
<text x="173.5" y="64.1">T2OUT</text>
<text x="46.7" y="66.7">A0</text>
<text x="46.7" y="69.2">AREF</text>
<text x="87.1" y="69.2">SPI_MOSI</text>
<text x="87.1" y="66.7">SPI_MISO</text>
<text x="87.9" y="71.8">SPI_SCK</text>
<text x="150.9" y="69.2">R1OUT</text>
<text x="175.3" y="69.2">R1IN</text>
<text x="30.9" y="75.7">GND</text>
<text x="46.7" y="74.3">GND</text>
<text x="46.7" y="76.8">GND</text>
<text x="89.2" y="74.3">SPI_CS</text>
<text x="150.9" y="74.3">R2OUT</text>
<text x="175.3" y="74.3">R2IN</text>
<text x="245" y="75.7" transform="rotate(-90 245 75.7)">J2</text>
<text x="31.2" y="81.5">+5V</text>
<text x="46.7" y="81.9">5V</text>
<text x="46.7" y="79.4">3.3V</text>
<text x="89.6" y="79.4">RESET</text>
<text x="89.6" y="81.9">RESET</text>
<text x="165.7" y="80.3" transform="rotate(-90 165.7 80.3)">GND</text>
<text x="189.9" y="79.5">R1</text>
<text x="190.1" y="81.8">4.7k</text>
<text x="197.5" y="79.5">R2</text>
<text x="197.7" y="81.8">4.7k</text>
<text x="205.1" y="79.5">R3</text>
<text x="205.3" y="81.8">4.7k</text>
<text x="212.8" y="79.5">R4</text>
<text x="212.9" y="81.8">4.7k</text>
<text x="46.7" y="84.5">VIN</text>
<text x="191.2" y="88.4">D1</text>
<text x="198.8" y="88.4">D2</text>
<text x="206.4" y="88.4">D3</text>
<text x="214" y="88.4">D4</text>
<text x="221.4" y="84.6">GND</text>
<text x="242.6" y="85.9" transform="rotate(-90 242.6 85.9)">DB9_Male_MountingHoles</text>
<text x="163.3" y="91.4">GND</text>
<text x="234.4" y="94">GND</text>
<text x="163.9" y="97.9">+5V</text>
<text x="175.7" y="100.9">100n</text>
<text x="176.7" y="98.3">C4</text>
<text x="185.7" y="96.4">-10V</text>
<text x="193.3" y="96.4">-10V</text>
<text x="201" y="96.4">-10V</text>
<text x="208.6" y="96.4">-10V</text>
<text x="166.5" y="103.6">U2</text>
<text x="166.8" y="106.1">MAX232</text>
<text x="190.5" y="103.7" transform="rotate(-90 190.5 103.7)">GND</text>
<text x="137.4" y="112.4">100n</text>
<text x="150.9" y="109.9">C1+</text>
<text x="165.7" y="111.4" transform="rotate(-90 165.7 111.4)">VCC</text>
<text x="176" y="109.9">C2+</text>
<text x="186.9" y="108.6">C6</text>
<text x="187.1" y="111.2">100n</text>
<text x="245" y="113.8" transform="rotate(-90 245 113.8)">J3</text>
<text x="139.4" y="114.8">C2</text>
<text x="150.9" y="117.5">C1-</text>
<text x="176.5" y="117.5">C2-</text>
<text x="175.9" y="122.6">VS+</text>
<text x="187.4" y="121.7" transform="rotate(-90 187.4 121.7)">C9</text>
<text x="192.5" y="121.5" transform="rotate(-90 192.5 121.5)">100n</text>
<text x="196.7" y="123">+5V</text>
<text x="221.4" y="122.7">GND</text>
<text x="242.6" y="124" transform="rotate(-90 242.6 124)">DB9_Male_MountingHoles</text>
<text x="176.4" y="130.2">VS-</text>
<text x="189.9" y="129.2" transform="rotate(-90 189.9 129.2)">C10</text>
<text x="195" y="129.1" transform="rotate(-90 195 129.1)">100n</text>
<text x="200.7" y="131.6" transform="rotate(-90 200.7 131.6)">GND</text>
<text x="150.9" y="135.3">T1IN</text>
<text x="173.5" y="135.3">T1OUT</text>
<text x="186.1" y="133.9">-10V</text>
<text x="234.4" y="132.1">GND</text>
<text x="150.9" y="140.3">T2IN</text>
<text x="173.5" y="140.3">T2OUT</text>
<text x="150.9" y="145.4">R1OUT</text>
<text x="175.3" y="145.4">R1IN</text>
<text x="150.9" y="150.5">R2OUT</text>
<text x="175.3" y="150.5">R2IN</text>
<text x="188.6" y="155.7">R5</text>
<text x="196.2" y="155.7">R6</text>
<text x="203.9" y="155.7">R7</text>
<text x="211.5" y="155.7">R8</text>
<text x="245" y="151.9" transform="rotate(-90 245 151.9)">J4</text>
<text x="165.7" y="156.5" transform="rotate(-90 165.7 156.5)">GND</text>
<text x="188.8" y="158">4.7k</text>
<text x="196.4" y="158">4.7k</text>
<text x="204" y="158">4.7k</text>
<text x="211.7" y="158">4.7k</text>
<text x="221.4" y="160.8">GND</text>
<text x="163.3" y="167.6">GND</text>
<text x="189.9" y="164.6">D5</text>
<text x="197.5" y="164.6">D6</text>
<text x="205.1" y="164.6">D7</text>
<text x="212.8" y="164.6">D8</text>
<text x="242.6" y="162.1" transform="rotate(-90 242.6 162.1)">DB9_Male_MountingHoles</text>
<text x="181" y="170.7">-10V</text>
<text x="188.6" y="170.7">-10V</text>
<text x="196.3" y="170.7">-10V</text>
<text x="203.9" y="170.7">-10V</text>
<text x="234.4" y="170.2">GND</text>
</g>
</svg>
